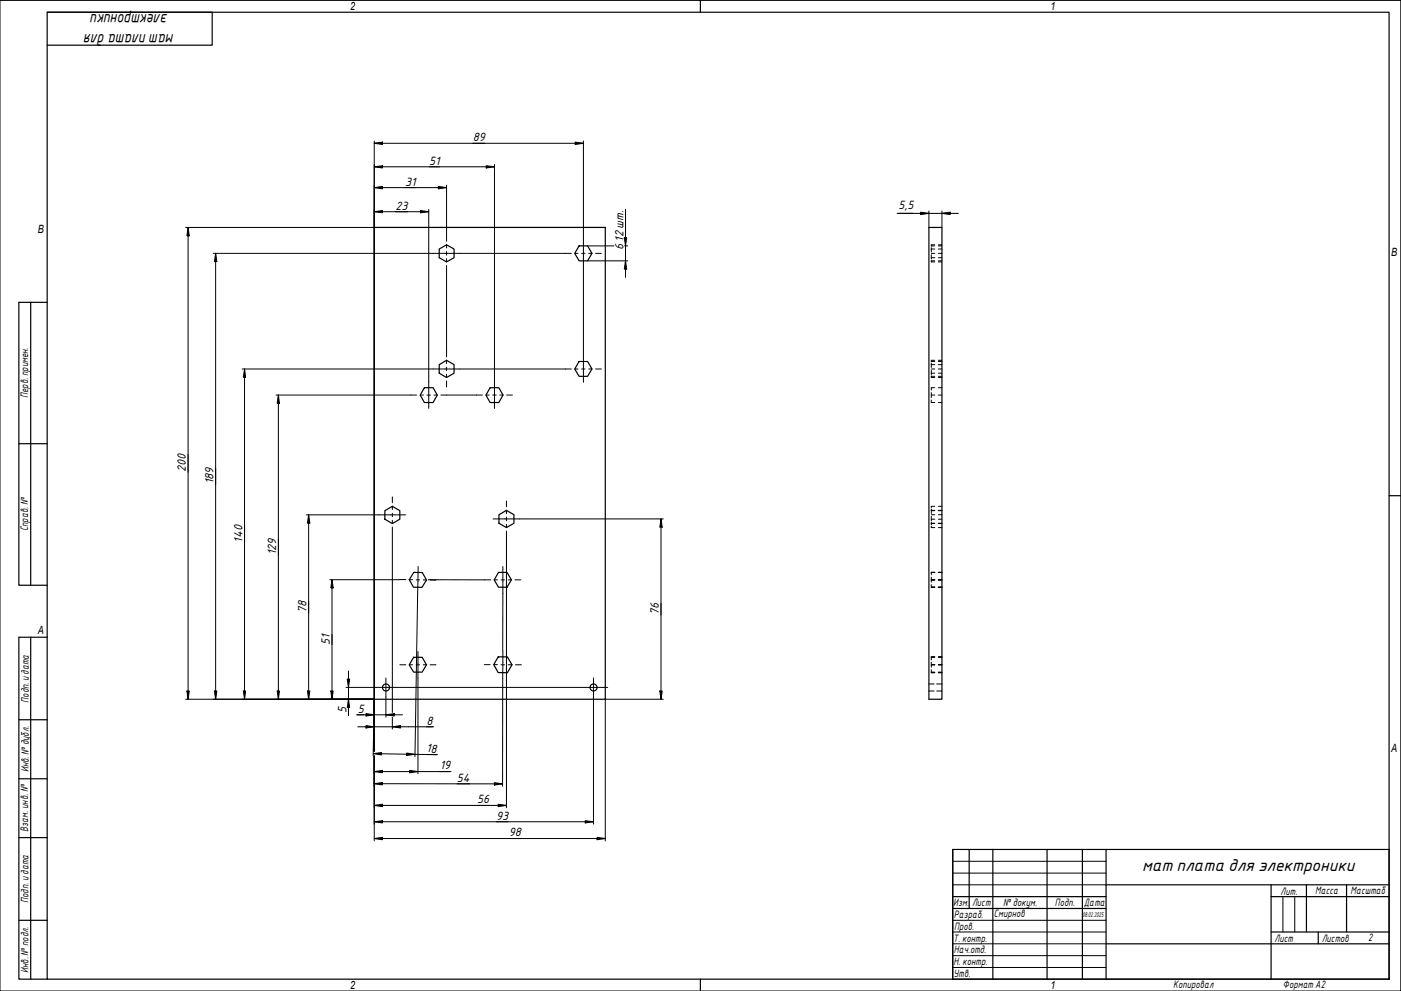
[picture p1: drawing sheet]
<svg xmlns="http://www.w3.org/2000/svg" width="594mm" height="420mm" viewBox="0 0 594 420" stroke-linecap="round" stroke-linejoin="round" font-family="sans-serif">
<g fill="none" stroke="#000" stroke-width=".51">
<path d="M158.7 96.4h98v200.1h-98zM393.9 96.4h5.5v200.1h-5.5zM186.2 105.6l3.2-1.8 3.1 1.8v3.7l-3.1 1.7-3.2-1.7zM245.6 104.2h3.6l1.8 3.2-1.8 3.2h-3.6l-1.9-3.2zM186.2 154.6l3.2-1.8 3.1 1.8v3.6l-3.1 1.9-3.2-1.9zM245.6 153.3h3.6l1.8 3.1-1.8 3.2h-3.6l-1.9-3.2zM180 164.4h3.6l1.8 3.1-1.8 3.2h-3.6l-1.8-3.2zM207.8 164.4h3.7l1.8 3.1-1.8 3.2h-3.7l-1.7-3.2zM163.2 216.5l3.2-1.8 3.1 1.8v3.6l-3.1 1.9-3.2-1.9zM211.6 218.2l3.2-1.8 3.1 1.8v3.6l-3.1 1.9-3.2-1.9zM175.5 242.7h3.6l1.7 3.2-1.9 3.1h-3.6l-1.8-3.2zM211.4 242.7h3.6l1.9 3.2-1.9 3.1h-3.6l-1.9-3.1z"/>
<path d="M175.4 278.7h3.6l1.8 3.2-1.8 3.1h-3.6l-1.9-3.1zM211.3 278.5h3.8l2 3.4-2 3.3h-3.8l-1.9-3.4z"/>
<circle cx="163.7" cy="291.5" r="1.49"/>
<circle cx="251.7" cy="291.5" r="1.49"/>
</g>
<g fill="none" stroke="#000" stroke-width=".42">
<path d="M394.9 108v1.8M394.9 105v1.8M394.9 110.5v.5h1.5M394.9 109.3h1.5M394.9 105.6h1.5M394.9 104.2h1.5M394.9 110.6h1.5M394.9 107.4h1.5M396.4 103.8h-1.5v.6M397.9 109.3h1.5M397.9 105.6h1.5M397.9 103.8h1.5"/>
<path d="M397.9 111h1.5M397.9 104.2h1.5M397.9 110.6h1.5M397.9 107.4h1.5M394.9 157v1.9M394.9 154v1.8M394.9 159.4v.7h1.5M394.9 158.2h1.5M394.9 154.6h1.5M394.9 153.3h1.5M394.9 159.6h1.5M394.9 156.4h1.5"/>
<path d="M396.4 152.8h-1.5v.6M397.9 158.2h1.5M397.9 154.6h1.5M397.9 152.8h1.5M397.9 153.3h1.5M397.9 159.6h1.5M397.9 156.4h1.5M394.9 166.5v2.1M394.9 169.6v1.1h1.5M394.9 167.5h1.5M396.4 164.4h-1.5v1M397.9 160.1h1.5"/>
<path d="M397.9 164.4h1.5M397.9 170.7h1.5M397.9 167.5h1.5M394.9 218.9v1.9M394.9 215.9v1.8M394.9 218.2h1.5M394.9 216.4h1.5M394.9 216.5h1.5M396.4 214.7h-1.5v.6M397.9 218.2h1.5M397.9 216.4h1.5M397.9 216.5h1.5"/>
<path d="M397.9 214.7h1.5M394.9 221.3v1.2M394.9 223.1v.6h1.5M394.9 221.8h1.5M394.9 220.1h1.5M394.9 222h1.5M397.9 221.8h1.5M397.9 223.7h1.5M397.9 220.1h1.5M397.9 222h1.5M394.9 244.7v2.1M394.9 247.9v1.1h1.5"/>
<path d="M394.9 245.8h1.5M394.9 242.7h1.5M394.9 245.9h1.5M394.9 249h1.5M396.4 242.7h-1.5v1M397.9 245.8h1.5M397.9 242.7h1.5M397.9 245.9h1.5M397.9 249h1.5M394.9 278.7h1.5M396.4 278.5h-1.5v1.3M397.9 278.7h1.5"/>
<path d="M397.9 278.5h1.5M393.9 293h2.2M393.9 290h2.2M394.9 284v1.2h1.5M394.9 280.8v2.1M394.9 285h1.5M394.9 281.9h1.5M394.9 285.2h1.5M394.9 281.8h1.5M397.2 293h2.2M397.2 290h2.2M397.9 285h1.5"/>
<path d="M397.9 281.9h1.5M397.9 285.2h1.5M397.9 281.8h1.5"/>
</g>
<path d="M20 5.2h569v409.9h-569zM297 .2v5M589 210.2h5M297 415.1v5.1" fill="none" stroke="#000" stroke-width=".51"/>
<path d="M0 .2h594v420h-594z" fill="none" stroke="#000" stroke-width=".42"/>
<g fill="none" stroke="#000" stroke-width=".51">
<path d="M404 360.2h185v54.9h-185zM411 360.2v25M421 360.2v54.9M444 360.2v54.9M459 360.2v54.9M469 375.1h120M469 360.2v54.9M539 375.1v40M554 375.1v20M571 375.1v20M404 380.2h65M404 385.2h65"/>
<path d="M539 395.1h50M539 380.2h50M559 395.1v5.1M469 400.2h120"/>
</g>
<path d="M404 365.2h65M404 370.2h65M404 375.1h65M404 390.2h65M404 395.1h65M544 380.2v14.9M549 380.2v14.9M404 400.2h65M404 405.2h65M404 410.2h65" fill="none" stroke="#000" stroke-width=".42"/>
<path d="M20 5.2h70v14h-70M13 128.2v119.9M20 128.2h-12v119.9h12M8 188.1h12M13 270.2v144.9M20 270.2h-12v144.9h12M8 305.2h12M8 330.2h12M8 355.1h12M8 390.2h12" fill="none" stroke="#000" stroke-width=".51"/>
<g fill="none" stroke="#000" stroke-width=".42">
<path d="M158.7 59.8l-.1 258.7M247.4 59.8v42M158.7 70.7l3.5-.4v.9zM158.7 79.5l3.5-.5v1.1zM158.7 60.7l3.5-.5v1.1zM158.7 70.7h51M158.7 79.5h30.7M158.7 60.7h88.7M185.9 79l3.5 .5-3.5 .6zM189.4 78.5v21.3M206.2 70.3l3.5 .4-3.5 .5zM209.7 69.8v92"/>
<path d="M243.9 60.2l3.5 .5-3.5 .6zM78.7 96.4h178M79.8 96.4l.5 3.6h-1.1zM79.8 96.4v200.1M158.7 89.8l3.5-.5v.9zM158.7 89.8h23.1M178.3 89.3l3.5 .5-3.5 .4zM181.8 88.8v73M265.2 88.8v28.8M380.4 90.5h26M390.4 90l3.5 .5-3.5 .5zM393.9 89.5v6.9"/>
<path d="M399.4 90.5l3.5-.5v1zM399.4 89.5v6.9M90.4 107.4h93.3M91.4 107.4l.5 3.5h-1zM91.4 107.4v189.1M189.4 115v33.8M195 107.4h44.7M247.4 113.1v37.7M249.2 110.6h17M249.2 104.2h11.1M264.7 100.8h1l-.5 3.4zM264.9 104.2h1.3"/>
<path d="M265.2 110.6l.5 3.5h-1zM102.7 156.4h81M103.7 156.4l.4 3.5h-.9zM103.7 156.4v140.1M195 156.4h44.7M117 167.5h57.2M118 167.5l.5 3.5h-1zM118 167.5v129M189.4 167.5h12.7M129.9 218.3h30.8M130.9 218.3l.5 3.5h-1zM130.9 218.3v78.2"/>
<path d="M166.4 226v65.4M214.8 227.7v18M220.4 220h60.8M280.3 220l.5 3.5h-1zM280.3 220v76.5M139.8 245.8h29.7M140.8 245.8l.5 3.5h-1zM140.8 245.8v50.7M177.1 251.5l-.5 30.2M181.6 245.8l23.9 .1M213.2 251.5v24.4M214.8 245.9v35.8"/>
<path d="M78.7 296.5h80l-.1 5.9M79.2 293h1.1l-.5 3.5zM90.9 293h1l-.5 3.5zM103.2 293h.9l-.4 3.5zM117.5 293h1l-.5 3.5zM130.4 293h1l-.5 3.5zM140.3 293h1l-.5 3.5zM146.7 291.4h13M147.3 288h1l-.5 3.4zM147.8 296.5l.5 3.5h-1zM147.8 284.5v18.9M163.6 295.4v8.7"/>
<path d="M166.4 291.6v10.4M167.6 291.4h80M176.6 281.9l-.6 38.9M177.2 287.5v40.6M213.2 287.7l-.1 45.7M214.8 281.9v60.6M251.7 295.4v54M255.7 291.4h2M279.8 293h1l-.5 3.5zM281.2 296.5h-24.5v60M151.2 303.1h19.5M151.7 308.1h32.2"/>
<path d="M155.2 302.6l3.5 .5-3.5 .5zM155.2 307.6l3.5 .5-3.5 .6zM158.3 319.5l3.5-.4v1zM158.3 319.5l27.2 .5M158.4 309.1l-.2 11.4M158.6 304.1l-.1 3M163.6 303.1l3.6-.5v1zM166.4 308.1l3.5-.5v1.1zM166.4 304.1v5M172.5 319.3l3.5 .5-3.5 .5zM180.7 319.9l4.3 .1M158.6 332.3l3.5-.5v1z"/>
<path d="M158.6 332.3h54.5M158.6 320.5v12.8M158.7 327.1l3.5-.5v1zM158.7 320.5v36M158.7 327.1h32.6M173.7 326.6l3.5 .5-3.5 .5zM209.6 331.8l3.5 .5-3.5 .5zM158.7 355.5l3.5-.5v1zM158.7 348.4l3.5-.4v.9zM158.7 341.5l3.5-.5v1zM158.7 355.5h98M158.7 348.4h93"/>
<path d="M158.7 341.5h56.1M211.3 341l3.5 .5-3.5 .5zM248.2 348l3.5 .4-3.5 .5zM253.2 355l3.5 .5-3.5 .5z"/>
</g>
<g fill="#000">
<path d="M158.7 70.7l3.5-.4v.9z" fill-rule="evenodd"/>
<path d="M158.7 79.5l3.5-.5v1.1z" fill-rule="evenodd"/>
<path d="M158.7 60.7l3.5-.5v1.1z" fill-rule="evenodd"/>
<path d="M206.2 70.3l3.5 .4-3.5 .5z" fill-rule="evenodd"/>
<path d="M243.9 60.2l3.5 .5-3.5 .6z" fill-rule="evenodd"/>
<path d="M79.8 96.4l.5 3.6h-1.1z" fill-rule="evenodd"/>
<path d="M158.7 89.8l3.5-.5v.9z" fill-rule="evenodd"/>
<path d="M178.3 89.3l3.5 .5-3.5 .4z" fill-rule="evenodd"/>
<path d="M185.9 79l3.5 .5-3.5 .6z" fill-rule="evenodd"/>
<path d="M390.4 90l3.5 .5-3.5 .5z" fill-rule="evenodd"/>
<path d="M399.4 90.5l3.5-.5v1z" fill-rule="evenodd"/>
<path d="M91.4 107.4l.5 3.5h-1z" fill-rule="evenodd"/>
<path d="M264.7 100.8h1l-.5 3.4z" fill-rule="evenodd"/>
<path d="M265.2 110.6l.5 3.5h-1z" fill-rule="evenodd"/>
<path d="M103.7 156.4l.4 3.5h-.9z" fill-rule="evenodd"/>
<path d="M118 167.5l.5 3.5h-1z" fill-rule="evenodd"/>
<path d="M130.9 218.3l.5 3.5h-1z" fill-rule="evenodd"/>
<path d="M280.3 220l.5 3.5h-1z" fill-rule="evenodd"/>
<path d="M140.8 245.8l.5 3.5h-1z" fill-rule="evenodd"/>
<path d="M79.2 293h1.1l-.5 3.5z" fill-rule="evenodd"/>
<path d="M90.9 293h1l-.5 3.5z" fill-rule="evenodd"/>
<path d="M103.2 293h.9l-.4 3.5z" fill-rule="evenodd"/>
<path d="M117.5 293h1l-.5 3.5z" fill-rule="evenodd"/>
<path d="M130.4 293h1l-.5 3.5z" fill-rule="evenodd"/>
<path d="M140.3 293h1l-.5 3.5z" fill-rule="evenodd"/>
<path d="M147.3 288h1l-.5 3.4z" fill-rule="evenodd"/>
<path d="M147.8 296.5l.5 3.5h-1z" fill-rule="evenodd"/>
<path d="M279.8 293h1l-.5 3.5z" fill-rule="evenodd"/>
<path d="M155.2 302.6l3.5 .5-3.5 .5z" fill-rule="evenodd"/>
<path d="M155.2 307.6l3.5 .5-3.5 .6z" fill-rule="evenodd"/>
<path d="M158.3 319.5l3.5-.4v1z" fill-rule="evenodd"/>
<path d="M163.6 303.1l3.6-.5v1z" fill-rule="evenodd"/>
<path d="M166.4 308.1l3.5-.5v1.1z" fill-rule="evenodd"/>
<path d="M158.6 332.3l3.5-.5v1z" fill-rule="evenodd"/>
<path d="M158.7 327.1l3.5-.5v1z" fill-rule="evenodd"/>
<path d="M172.5 319.3l3.5 .5-3.5 .5z" fill-rule="evenodd"/>
<path d="M173.7 326.6l3.5 .5-3.5 .5z" fill-rule="evenodd"/>
<path d="M209.6 331.8l3.5 .5-3.5 .5z" fill-rule="evenodd"/>
<path d="M158.7 355.5l3.5-.5v1z" fill-rule="evenodd"/>
<path d="M158.7 348.4l3.5-.4v.9z" fill-rule="evenodd"/>
<path d="M158.7 341.5l3.5-.5v1z" fill-rule="evenodd"/>
<path d="M211.3 341l3.5 .5-3.5 .5z" fill-rule="evenodd"/>
<path d="M248.2 348l3.5 .4-3.5 .5z" fill-rule="evenodd"/>
<path d="M253.2 355l3.5 .5-3.5 .5z" fill-rule="evenodd"/>
</g>
<path d="M159.7 291.4h7.9M163.6 287.4v8M247.6 291.4h8.1M251.7 287.4v8" fill="none" stroke="#000" stroke-width=".42"/>
<g fill="none" stroke="#000" stroke-width=".42">
<path d="M189.4 99.8v2.5M183.7 107.4h11.3M189.4 103.7v1.4M189.4 106.7v1.5M189.4 109.6v1.4M189.4 112.6v2.4M239.7 107.4h2.6M243.7 107.4h1.4M246.6 107.4h1.5M247.4 101.8v11.3M249.6 107.4h1.5M252.5 107.4h2.5"/>
<path d="M183.7 156.4h11.3M189.4 148.8v2.5M189.4 152.7v1.5M189.4 155.7v1.4M189.4 158.7v1.4M239.7 156.4h2.6M243.7 156.4h1.4M246.6 156.4h1.5M247.4 150.8v11.3M249.6 156.4h1.5M252.5 156.4h2.5M174.2 167.5h2.5"/>
<path d="M178.2 167.5h1.4M181 167.5h1.6M181.8 161.8v11.3M184 167.5h1.5M186.9 167.5h2.5M189.4 161.5v2.6M202.1 167.5h2.4M206.1 167.5h1.4M208.9 167.5h1.5M209.7 161.8v11.3M212 167.5h1.4M214.8 167.5h2.5"/>
<path d="M160.7 218.3h11.3M166.4 210.7v2.4M166.4 214.5v1.6M166.4 217.6v1.5M214.8 212.4v2.5M214.8 216.3v1.5M214.8 219.2v1.6M166.4 220.6v1.4M166.4 223.4v2.6M209.1 220h11.3M214.8 222.3v1.4M214.8 225.1v2.6"/>
<path d="M169.5 245.7h2.6M173.5 245.8h1.4M176.5 245.9h1.4M177.3 240.2l-.2 11.3M179.5 245.9h1.5M182.4 245.9l2.4 .1M205.5 245.9h2.6M209.5 245.9h1.4M212.5 245.9h1.4M213.2 240.2v11.3M215.5 245.9h1.4M218.4 245.9h2.5"/>
<path d="M177.2 276.2v11.3M213.2 276v11.7M169.5 281.9h2.6M173.5 281.9h1.4M176.5 281.9h1.4M179.5 281.9h1.5M182.4 281.9h2.4M205.4 281.8h2.4M209.4 281.8h1.5M212.5 281.9h1.4M215.5 281.9h1.7M218.6 281.9h2.5"/>
</g>
<g font-size="7">
<text x="71.3" y="6.1" transform="rotate(180 71.3 6.1)">электроники</text>
<text x="73.9" y="14.6" transform="rotate(180 73.9 14.6)">мат плата для</text>
<text x="484.3" y="369.4">мат плата для электроники</text>
</g>
<g font-size="4.9">
<text x="200.5" y="59.9">89</text>
<text x="182" y="69.9">51</text>
<text x="171.8" y="78.7">31</text>
<text x="167.7" y="88.9">23</text>
<text x="380.9" y="88.7">5,5</text>
<text x="264.4" y="106.2" transform="rotate(-90 264.4 106.2)">6</text>
<text x="264.4" y="102.4" transform="rotate(-90 264.4 102.4)">12 шт.</text>
<text x="78.9" y="200.3" transform="rotate(-90 78.9 200.3)">200</text>
<text x="90.6" y="205.4" transform="rotate(-90 90.6 205.4)">189</text>
<text x="102.8" y="230" transform="rotate(-90 102.8 230)">140</text>
<text x="117.2" y="235.4" transform="rotate(-90 117.2 235.4)">129</text>
<text x="130" y="259.9" transform="rotate(-90 130 259.9)">78</text>
<text x="279.3" y="260.8" transform="rotate(-90 279.3 260.8)">76</text>
<text x="139.9" y="273.3" transform="rotate(-90 139.9 273.3)">51</text>
<text x="146.9" y="302.2" transform="rotate(-90 146.9 302.2)">5</text>
<text x="151.7" y="302.2">5</text>
<text x="180.8" y="307.3">8</text>
<text x="180.7" y="319" transform="rotate(1 180.7 319)">18</text>
<text x="186.4" y="326.2">19</text>
<text x="193.7" y="331.4">54</text>
<text x="202.4" y="340.6">56</text>
<text x="210.4" y="347.6">93</text>
<text x="215.8" y="354.6">98</text>
</g>
<g font-size="4.8">
<text x="148.5" y="4.2">2</text>
<text x="445.5" y="4.2">1</text>
<text x="16" y="98.7">B</text>
<text x="590" y="108.6">B</text>
<text x="16" y="268.6">A</text>
<text x="590" y="318.7">A</text>
<text x="148.5" y="419.1">2</text>
<text x="445.5" y="419.1">1</text>
</g>
<g font-size="4.4">
<text x="11.9" y="168.8" transform="rotate(-90 11.9 168.8)">Перв. примен.</text>
<text x="12" y="225.3" transform="rotate(-90 12 225.3)">Справ. №</text>
<text x="12.2" y="297.9" transform="rotate(-90 12.2 297.9)">Подп. идата</text>
<text x="12.2" y="327.4" transform="rotate(-90 12.2 327.4)">Инв. №дубл.</text>
<text x="12" y="352.6" transform="rotate(-90 12 352.6)">Взам. инв. №</text>
<text x="12.1" y="382.9" transform="rotate(-90 12.1 382.9)">Подп. идата</text>
<text x="543" y="379.3">Лит.</text>
<text x="557.7" y="379.2">Масса</text>
<text x="572.6" y="379.2">Масштаб</text>
<text x="404.2" y="384.2">Изм.</text>
<text x="404.5" y="389.2">Разраб.</text>
<text x="412.2" y="384.2">Лист</text>
<text x="421.4" y="388.8">Смирнов</text>
<text x="425.4" y="384.1">№докум.</text>
<text x="447.4" y="384.3">Подп.</text>
<text x="459.5" y="384.3">Дата</text>
<text x="404.6" y="394.2">Пров.</text>
<text x="404.2" y="399.3">Т. контр.</text>
<text x="540.4" y="399.3">Лист</text>
<text x="560.5" y="399.3">Листов</text>
<text x="580.1" y="399.1">2</text>
<text x="404.5" y="404.2">Нач.отд.</text>
<text x="12.1" y="412.5" transform="rotate(-90 12.1 412.5)">Инв. №подл.</text>
<text x="404.4" y="409.2">Н. контр.</text>
<text x="404.4" y="414.3">Утв.</text>
<text x="497.5" y="418.9">Копировал</text>
<text x="544" y="418.8">Формат A2</text>
</g>
<text font-size="2.8" x="459" y="388.7">08.02.2025</text>
</svg>
